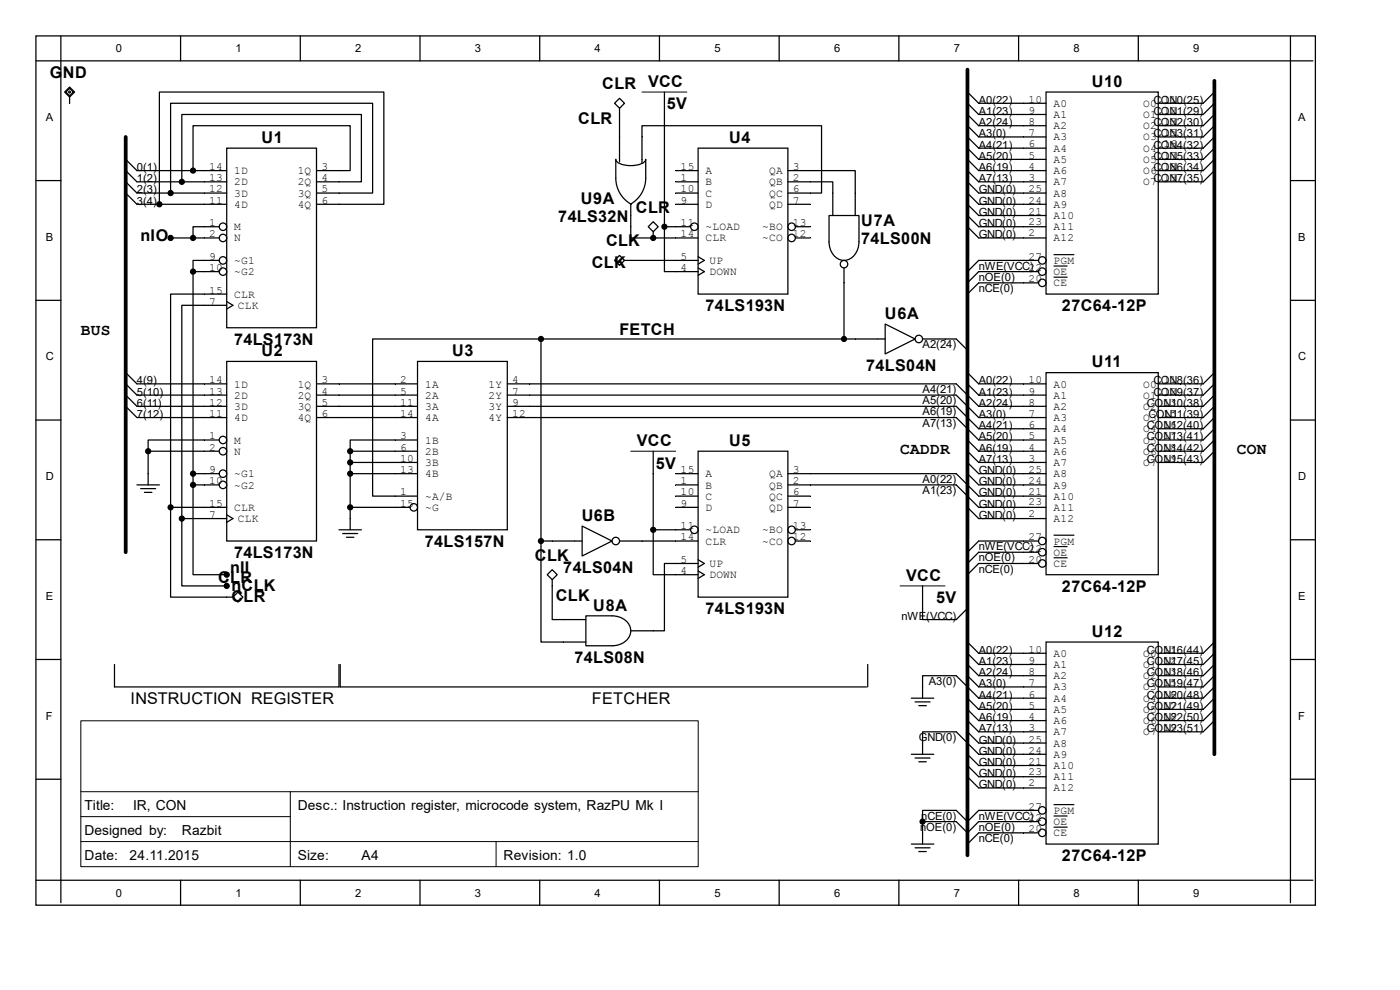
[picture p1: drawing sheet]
<svg xmlns="http://www.w3.org/2000/svg" width="297mm" height="210mm" viewBox="0 0 297 210" stroke-linecap="round" stroke-linejoin="round" font-family="sans-serif">
<g fill="none" stroke="#000" stroke-width=".26">
<path d="M7.6 7.6h271.5v184.4h-271.5zM7.6 12.9h270.9M12.9 7.6v183.9M38.3 7.6v5.3M63.7 7.6v5.3M89.1 7.6v5.3M114.5 7.6v5.3M139.9 7.6v5.3M141 19.5v28.6M165.3 7.6v5.3M190.7 7.6v5.3M205.2 19.5l2.4 2.4h14.3"/>
<path d="M216.1 7.6v5.3M221.9 19.5h23.8v42.9h-23.8zM241.5 7.6v5.3M257.6 19.5l-2.3 2.4h-9.6M273.8 7.6v183.9M7.6 38.3h5.3M26.7 33.8l2.3 2.4h19.1M26.7 36.2l2.3 2.4h19.1M26.7 38.6l2.3 2.4h19.1M38.6 38.6v-14.3h38.1v14.3h-9.6M41 36.2v-9.5h33.3v9.5h-7.2M48.1 31.4h19v38.1h-19z"/>
<path d="M130.4 21.9l1-1.1 1.1 1.1-1.1 1.1zM131.4 23v11.3M136.2 34.6v-7.9h38.1v14.3h-7.1M143.3 36.2h4.8M143.3 38.6h4.8M148.1 31.4h19.1v31h-19.1zM167.2 38.6h9.5v7.1M167.2 36.2h14.2v9.5M205.2 33.8l2.4 2.4h14.3M205.2 36.2l2.4 2.4h14.3M205.2 38.6l2.4 2.4h14.3M205.2 29.1l2.4 2.3h14.3"/>
<path d="M205.2 31.4l2.4 2.4h14.3M205.2 26.7l2.4 2.4h14.3M205.2 21.9l2.4 2.4h14.3M205.2 24.3l2.4 2.4h14.3M257.6 33.8l-2.3 2.4h-9.6M257.6 36.2l-2.3 2.4h-9.6M257.6 29.1l-2.3 2.3h-9.6M257.6 31.4l-2.3 2.4h-9.6M257.6 26.7l-2.3 2.4h-9.6M257.6 21.9l-2.3 2.4h-9.6M257.6 24.3l-2.3 2.4h-9.6M273.8 38.3h5.3"/>
<path d="M26.7 41l2.3 2.3h19.1M33.8 43.3v-23.8h47.6v23.8h-14.3M36.2 41v-19.1h42.9v19.1h-12M36.2 50.5h10.3M41 57.6h5.5M41 57.6v45.3M46.5 55.2h-5.5v2.4M46.5 48.1h-5.5v2.4M131.4 54.2l1.1 1-1.1 1.1-1-1.1zM132.5 55.2h15.6M133.8 43.3a6.3 6.3 0 0 0 3.2-5.5v-4a2.4 2.4 0 0 1-2.5 1.3l-2.1-.1a2.05 2.05 0 0 1-1.8-1.2 12.7 12.7 0 0 0 .5 6.5 6.4 6.4 0 0 0 2.8 3M133.8 43.3v7.2h4.8"/>
<path d="M137.5 48.1l1.1-1.1 1 1.1-1 1.1zM138.6 50.5h.1M138.6 50.5h9.5M138.6 49.2v1.3M141 48.1v9.5h7.1M141 48.1h5.5M143.3 41h4.8M143.3 43.3h4.8M148.1 54.4l1.3 .8-1.3 .8M148.1 56.8l1.3 .8-1.3 .8M167.2 43.3h4.7M168.7 48.1h3.2"/>
<path d="M168.7 50.5h3.2M175.9 45.7h6.3v5.6a3.6 3.6 0 0 1-3.1 3.9 3.6 3.6 0 0 1-3.2-3.9zM179.1 56.8v15.1M205.2 41l2.4 2.3h14.3M205.2 45.7l2.4 2.4h14.3M205.2 48.1l2.4 2.4h14.3M205.2 43.3l2.4 2.4h14.3M220.3 57.6h-12.7l-2.4 2.4M220.3 55.2h-12.7l-2.4 2.4M7.6 63.7h5.3M26.7 79.1l2.3 2.3h19.1M48.1 76.7h19v38.1h-19z"/>
<path d="M48.1 64.8h-9.5v45.2M48.1 62.4h-11.9v45.2M48.1 64l1.3 .8-1.3 .8M88.6 76.7h19v35.7h-19zM114.8 71.9h-35.7v33.3h9.5M114.8 71.9h73M114.8 71.9v42.9M187.8 68.7l6.3 3.2-6.3 3.2zM195.7 71.9h7.2l2.3 2.4M205.2 79.1l2.4 2.3h14.3M220.3 60h-12.7l-2.4 2.4M221.9 79.1h23.8v42.8h-23.8z"/>
<path d="M257.6 79.1l-2.3 2.3h-9.6M273.8 63.7h5.3M7.6 89.1h5.3M26.7 81.4l2.3 2.4h19.1M26.7 83.8l2.3 2.4h19.1M26.7 86.2l2.3 2.4h19.1M31.4 95.7h15.1M31.4 95.7v7.2M46.5 93.3h-15.1v2.4M67.1 81.4h21.5M67.1 83.8h21.5M67.1 86.2h21.5"/>
<path d="M67.1 88.6h21.5M74.3 95.7h14.3M74.3 95.7v16.7M74.3 98.1h14.3M88.6 93.3h-14.3v2.4M107.6 81.4h95.3l4.7 4.8h14.3M107.6 83.8h95.3l4.7 4.8h14.3M107.6 86.2h95.3l4.7 4.8h14.3M107.6 88.6h95.3l4.7 4.7h14.3M138.6 95.7v16.7M148.1 95.7h19.1v31h-19.1zM205.2 81.4l2.4 2.4h14.3"/>
<path d="M205.2 98.1l2.4 2.4h14.3M205.2 93.3l2.4 2.4h14.3M205.2 95.7l2.4 2.4h14.3M257.6 81.4l-2.3 2.4h-9.6M257.6 83.8l-2.3 2.4h-9.6M257.6 86.2l-2.3 2.4h-9.6M257.6 91l-2.3 2.3h-9.6M257.6 93.3l-2.3 2.4h-9.6M257.6 95.7l-2.3 2.4h-9.6M257.6 88.6l-2.3 2.4h-9.6M273.8 89.1h5.3M7.6 114.5h5.3"/>
<path d="M29 102.9h4.8M29.8 103.7h3.2M30.6 104.5h1.6M36.2 107.6v19.1h13.2M36.2 107.6h11.9M38.6 110v14.3h9.5M38.6 110h9.5M41 102.9v19h7.1M41 102.9h5.5M41 100.5h5.5M48.1 109.2l1.3 .8-1.3 .8M71.9 112.4h4.8"/>
<path d="M72.7 113.2h3.2M73.5 114h1.6M74.3 100.5h14.3M74.3 107.6h12.7M114.8 114.8v21.4h9.5M114.8 114.8h8.7M123.5 111.6l6.3 3.2-6.3 3.1zM131.4 114.8h16.7M138.6 112.4v9.5h9.5M138.6 112.4h7.9M143.3 102.9h4.8M143.3 100.5h4.8"/>
<path d="M143.3 107.6h4.8M143.3 105.2h4.8M148.1 119.5h-7.1v14.3h-7.2M148.1 118.7l1.3 .8-1.3 .8M167.2 102.9h35.7l4.7 4.7h14.3M167.2 100.5h35.7l4.7 4.7h14.3M167.2 107.6h4.7M167.2 105.2h4.7M168.7 112.4h3.2M168.7 114.8h3.2M205.2 100.5l2.4 2.4h14.3M205.2 107.6l2.4 2.4h14.3"/>
<path d="M220.3 119.5h-12.7l-2.4 2.4M220.3 114.8h-12.7l-2.4 2.4M220.3 117.2h-12.7l-2.4 2.3M273.8 114.5h5.3M7.6 139.9h5.3M49.4 126.7l1.1-1.1 1 1.1-1 1zM116.1 121.9l1-1 1.1 1-1.1 1.1zM117.1 123v8.4h7.2M124.3 130.6h5.5a3.6 3.6 0 0 1 4 3.2 3.6 3.6 0 0 1-4 3.2h-5.5zM148.1 121.1l1.3 .8-1.3 .8M195.7 124.3v7.1h7.2l2.3-2.3M205.2 138.6l2.4 2.4h14.3"/>
<path d="M205.2 136.2l2.4 2.4h14.3M221.9 136.2h23.8v42.9h-23.8zM257.6 138.6l-2.3 2.4h-9.6M257.6 136.2l-2.3 2.4h-9.6M273.8 139.9h5.3M24.3 141v4.7h47.6v-4.7M72.2 141v4.7h111.6M184.1 141v4.7M193.3 148.1h4.8M194.1 148.9h3.2M194.9 149.7h1.6M195.7 148.1v-4.8h7.2l4.7 4.8h14.3"/>
<path d="M205.2 155.2l2.4 2.4h14.3M205.2 152.9l2.4 2.3h14.3M205.2 148.1l2.4 2.4h14.3M205.2 150.5l2.4 2.4h14.3M205.2 143.3l2.4 2.4h14.3M205.2 141l2.4 2.3h14.3M257.6 152.9l-2.3 2.3h-9.6M257.6 145.7l-2.3 2.4h-9.6M257.6 148.1l-2.3 2.4h-9.6M257.6 150.5l-2.3 2.4h-9.6M257.6 143.3l-2.3 2.4h-9.6M257.6 141l-2.3 2.3h-9.6"/>
<path d="M7.6 165.3h5.3M193.3 160h4.8M193.3 179.1h4.8M194.1 160.8h3.2M194.1 179.9h3.2M194.9 161.6h1.6M195.7 160v-4.8h7.2l4.7 4.8h14.3M195.7 174.3h7.2l2.3 2.4 2.4-2.4h12.7M195.7 174.3v4.8M205.2 160l2.4 2.4h14.3M205.2 162.4l2.4 2.4h14.3M205.2 164.8l2.4 2.4h14.3"/>
<path d="M220.3 171.9h-12.7l-2.4 2.4-2.3-2.4h-7.2v2.4M220.3 176.7h-12.7l-2.4 2.4M273.8 165.3h5.3M7.6 186.7h270.9M38.3 186.7v5.3M63.7 186.7v5.3M89.1 186.7v5.3M114.5 186.7v5.3M139.9 186.7v5.3M165.3 186.7v5.3M190.7 186.7v5.3M194.9 180.6h1.6"/>
<path d="M216.1 186.7v5.3M241.5 186.7v5.3"/>
<circle cx="47.3" cy="57.6" r=".79"/>
<circle cx="47.3" cy="50.5" r=".79"/>
<circle cx="47.3" cy="48.1" r=".79"/>
<circle cx="47.3" cy="55.2" r=".79"/>
<circle cx="147.3" cy="48.1" r=".79"/>
<circle cx="167.9" cy="48.1" r=".79"/>
<circle cx="167.9" cy="50.5" r=".79"/>
<circle cx="179.1" cy="56" r=".79"/>
<circle cx="221.1" cy="57.6" r=".79"/>
<circle cx="221.1" cy="55.2" r=".79"/>
<circle cx="194.9" cy="71.9" r=".79"/>
<circle cx="221.1" cy="60" r=".79"/>
<circle cx="47.3" cy="95.7" r=".79"/>
<circle cx="47.3" cy="93.3" r=".79"/>
<circle cx="47.3" cy="102.9" r=".79"/>
<circle cx="47.3" cy="100.5" r=".79"/>
<circle cx="87.8" cy="107.6" r=".79"/>
<circle cx="130.6" cy="114.8" r=".79"/>
<circle cx="147.3" cy="112.4" r=".79"/>
<circle cx="167.9" cy="114.8" r=".79"/>
<circle cx="167.9" cy="112.4" r=".79"/>
<circle cx="221.1" cy="117.2" r=".79"/>
<circle cx="221.1" cy="119.5" r=".79"/>
<circle cx="221.1" cy="114.8" r=".79"/>
<circle cx="221.1" cy="176.7" r=".79"/>
<circle cx="221.1" cy="174.3" r=".79"/>
<circle cx="221.1" cy="171.9" r=".79"/>
</g>
<path d="M205.2 14.8v166.6M257.6 17.1v142.9M26.7 29.1v88.1" fill="none" stroke="#000" stroke-width=".79"/>
<g fill="#000" stroke="#000" stroke-width=".26">
<circle cx="38.6" cy="38.6" r=".53"/>
<circle cx="41" cy="36.2" r=".53"/>
<circle cx="33.8" cy="43.3" r=".53"/>
<circle cx="36.2" cy="41" r=".53"/>
<circle cx="36.2" cy="50.5" r=".53"/>
<circle cx="41" cy="50.5" r=".53"/>
<circle cx="41" cy="57.6" r=".53"/>
<circle cx="138.6" cy="50.5" r=".53"/>
<circle cx="141" cy="48.1" r=".53"/>
<circle cx="114.8" cy="71.9" r=".53"/>
<circle cx="179.1" cy="71.9" r=".53"/>
<circle cx="31.4" cy="95.7" r=".53"/>
<circle cx="74.3" cy="95.7" r=".53"/>
<circle cx="74.3" cy="98.1" r=".53"/>
<circle cx="36.2" cy="107.6" r=".53"/>
<circle cx="38.6" cy="110" r=".53"/>
<circle cx="41" cy="102.9" r=".53"/>
<circle cx="41" cy="100.5" r=".53"/>
<circle cx="74.3" cy="100.5" r=".53"/>
<circle cx="74.3" cy="107.6" r=".53"/>
<circle cx="114.8" cy="114.8" r=".53"/>
<circle cx="138.6" cy="112.4" r=".53"/>
<circle cx="48.1" cy="124.3" r=".53"/>
<circle cx="48.1" cy="121.9" r=".53"/>
<circle cx="195.7" cy="174.3" r=".53"/>
</g>
<path d="M136.2 19.5h9.5M133.8 95.7h9.5M191 124.3h9.5M17.1 152.9h131v31h-131zM17.1 167.9h131M17.1 173.2h44.5M17.1 178.5h131M61.6 167.9v15.9M105.2 178.5v5.3" fill="none" stroke="#000" stroke-width=".21"/>
<path d="M223.5 56.4h3M223.5 58.8h3M223.5 54h4.4M223.5 116h3M223.5 118.3h3M223.5 113.5h4.4M223.5 173.1h3M223.5 175.5h3M223.5 170.7h4.4" fill="none" stroke="#000" stroke-width=".25"/>
<path d="M13.7 19.5l1.1-1 1 1-1 1.1z" fill-rule="evenodd" fill="#fff" stroke="#000" stroke-width=".26"/>
<path d="M14 19.5l.8-.8 .8 .8-.8 .8zM14.8 20.6v1.3" fill="none" stroke="#000" stroke-width=".26"/>
<path d="M14.5 19.5l.3-.2 .2 .2-.2 .3z" fill="none" stroke="#000" stroke-width=".21"/>
<g font-size="3.4">
<text x="10.6" y="16.6">GND</text>
<text x="127.8" y="19">CLR</text>
<text x="137.5" y="18.4">VCC</text>
<text x="141.4" y="23.2">5V</text>
<text x="231.6" y="18.4">U10</text>
<text x="122.7" y="26.4">CLR</text>
<text x="55.5" y="30.3">U1</text>
<text x="154.7" y="30.3">U4</text>
<text x="118.4" y="47">74LS32N</text>
<text x="123.2" y="43.3">U9A</text>
<text x="134.9" y="45.1">CLR</text>
<text x="29.8" y="51.2">nIO</text>
<text x="128.6" y="52.3">CLK</text>
<text x="182.7" y="48">U7A</text>
<text x="182.7" y="51.8">74LS00N</text>
<text x="125.6" y="56.8">CLK</text>
<text x="17.1" y="71.1">BUS</text>
<text x="131.4" y="71.1">FETCH</text>
<text x="149.7" y="66">74LS193N</text>
<text x="187.7" y="67.6">U6A</text>
<text x="225.3" y="66">27C64-12P</text>
<text x="49.7" y="73.2">74LS173N</text>
<text x="55.5" y="75.6">U2</text>
<text x="95.9" y="75.6">U3</text>
<text x="231.6" y="77.9">U11</text>
<text x="183.8" y="78.7">74LS04N</text>
<text x="135.1" y="94.6">VCC</text>
<text x="154.7" y="94.6">U5</text>
<text x="139.1" y="99.4">5V</text>
<text x="191" y="96.2">CADDR</text>
<text x="262.4" y="96.2">CON</text>
<text x="123.4" y="110.5">U6B</text>
<text x="49.7" y="118.4">74LS173N</text>
<text x="90.1" y="116">74LS157N</text>
<text x="113.5" y="119">CLK</text>
<text x="46.3" y="123.7">CLR</text>
<text x="48.9" y="121.6">nII</text>
<text x="49.1" y="125.3">nCLK</text>
<text x="119.5" y="121.6">74LS04N</text>
<text x="192.2" y="123.2">VCC</text>
<text x="225.3" y="125.6">27C64-12P</text>
<text x="49.1" y="127.7">CLR</text>
<text x="117.9" y="127.4">CLK</text>
<text x="125.9" y="129.5">U8A</text>
<text x="149.7" y="130.3">74LS193N</text>
<text x="198.6" y="128">5V</text>
<text x="231.6" y="135.1">U12</text>
<text x="121.9" y="140.7">74LS08N</text>
<text x="27.7" y="149.4">INSTRUCTION REGISTER</text>
<text x="125.6" y="149.4">FETCHER</text>
<text x="225.3" y="182.7">27C64-12P</text>
</g>
<g font-size="2.9">
<text x="17.9" y="171.9">Title:</text>
<text x="28.2" y="171.9">IR, CON</text>
<text x="63.2" y="171.9">Desc.: Instruction register, microcode system, RazPU Mk I</text>
<text x="17.9" y="177.2">Designed by:</text>
<text x="38.6" y="177.2">Razbit</text>
<text x="17.9" y="182.5">Date:</text>
<text x="27.5" y="182.5">24.11.2015</text>
<text x="63.2" y="182.5">Size:</text>
<text x="76.7" y="182.5">A4</text>
<text x="106.8" y="182.5">Revision: 1.0</text>
</g>
<g font-size="2.4">
<text x="24.6" y="11.1">0</text>
<text x="50" y="11.1">1</text>
<text x="75.4" y="11.1">2</text>
<text x="100.8" y="11.1">3</text>
<text x="126.2" y="11.1">4</text>
<text x="151.6" y="11.1">5</text>
<text x="177" y="11.1">6</text>
<text x="202.4" y="11.1">7</text>
<text x="227.8" y="11.1">8</text>
<text x="253.2" y="11.1">9</text>
<text x="207.6" y="22">A0( 22)</text>
<text x="218.2" y="21.8">10</text>
<text x="223.5" y="22.6">A0</text>
<text x="242.5" y="22.6">O0</text>
<text x="244.7" y="22">CON0( 25)</text>
<text x="246.8" y="21.8">11</text>
<text x="9.7" y="25.7">A</text>
<text x="207.6" y="24.4">A1( 23)</text>
<text x="207.6" y="26.8">A2( 24)</text>
<text x="207.6" y="29.1">A3( 0)</text>
<text x="218.2" y="28.9">7</text>
<text x="218.2" y="24.2">9</text>
<text x="218.2" y="26.5">8</text>
<text x="223.5" y="29.8">A3</text>
<text x="223.5" y="25.1">A1</text>
<text x="223.5" y="27.4">A2</text>
<text x="242.5" y="25.1">O1</text>
<text x="242.5" y="27.4">O2</text>
<text x="242.5" y="29.8">O3</text>
<text x="244.7" y="24.4">CON1( 29)</text>
<text x="244.7" y="26.8">CON2( 30)</text>
<text x="244.7" y="29.1">CON3( 31)</text>
<text x="246.8" y="24.2">12</text>
<text x="246.8" y="26.5">13</text>
<text x="246.8" y="28.9">15</text>
<text x="275.4" y="25.7">A</text>
<text x="207.6" y="31.5">A4( 21)</text>
<text x="207.6" y="33.9">A5( 20)</text>
<text x="218.2" y="31.3">6</text>
<text x="218.2" y="33.7">5</text>
<text x="223.5" y="32.2">A4</text>
<text x="223.5" y="34.6">A5</text>
<text x="242.5" y="32.2">O4</text>
<text x="242.5" y="34.6">O5</text>
<text x="244.7" y="31.5">CON4( 32)</text>
<text x="244.7" y="33.9">CON5( 33)</text>
<text x="246.8" y="31.3">16</text>
<text x="246.8" y="33.7">17</text>
<text x="29" y="36.3">0( 1)</text>
<text x="29" y="38.7">1( 2)</text>
<text x="29" y="41">2( 3)</text>
<text x="44.4" y="36.1">14</text>
<text x="44.4" y="38.4">13</text>
<text x="44.4" y="40.8">12</text>
<text x="49.7" y="37">1D</text>
<text x="49.7" y="39.3">2D</text>
<text x="49.7" y="41.7">3D</text>
<text x="63.2" y="37">1Q</text>
<text x="63.2" y="39.3">2Q</text>
<text x="63.2" y="41.7">3Q</text>
<text x="68.2" y="36.1">3</text>
<text x="68.2" y="38.4">4</text>
<text x="68.2" y="40.8">5</text>
<text x="144.4" y="36.1">15</text>
<text x="144.4" y="38.4">1</text>
<text x="144.4" y="40.8">10</text>
<text x="149.7" y="37">A</text>
<text x="149.7" y="39.3">B</text>
<text x="149.7" y="41.7">C</text>
<text x="163.2" y="37">QA</text>
<text x="163.2" y="39.3">QB</text>
<text x="163.2" y="41.7">QC</text>
<text x="168.2" y="36.1">3</text>
<text x="168.2" y="38.4">2</text>
<text x="168.2" y="40.8">6</text>
<text x="207.6" y="36.3">A6( 19)</text>
<text x="207.6" y="38.7">A7( 13)</text>
<text x="207.6" y="41">GND( 0)</text>
<text x="218.2" y="40.8">25</text>
<text x="218.2" y="38.4">3</text>
<text x="218.2" y="36.1">4</text>
<text x="223.5" y="41.7">A8</text>
<text x="223.5" y="39.3">A7</text>
<text x="223.5" y="37">A6</text>
<text x="242.5" y="37">O6</text>
<text x="242.5" y="39.3">O7</text>
<text x="244.7" y="36.3">CON6( 34)</text>
<text x="244.7" y="38.7">CON7( 35)</text>
<text x="246.8" y="36.1">18</text>
<text x="246.8" y="38.4">19</text>
<text x="29" y="43.4">3( 4)</text>
<text x="44.4" y="43.2">11</text>
<text x="44.4" y="48">1</text>
<text x="49.7" y="44.1">4D</text>
<text x="63.2" y="44.1">4Q</text>
<text x="68.2" y="43.2">6</text>
<text x="144.4" y="43.2">9</text>
<text x="144.4" y="48">11</text>
<text x="149.7" y="44.1">D</text>
<text x="163.2" y="44.1">QD</text>
<text x="168.2" y="43.2">7</text>
<text x="168.2" y="48">13</text>
<text x="207.6" y="43.4">GND( 0)</text>
<text x="207.6" y="45.8">GND( 0)</text>
<text x="218.2" y="43.2">24</text>
<text x="218.2" y="45.6">21</text>
<text x="218.2" y="47.7">23</text>
<text x="223.5" y="44.1">A9</text>
<text x="223.5" y="46.5">A10</text>
<text x="9.7" y="51.1">B</text>
<text x="44.4" y="50.3">2</text>
<text x="49.7" y="48.9">M</text>
<text x="49.7" y="51.2">N</text>
<text x="144.4" y="50.3">14</text>
<text x="149.7" y="48.9">~LOAD</text>
<text x="149.7" y="51.2">CLR</text>
<text x="161.7" y="48.9">~BO</text>
<text x="161.7" y="51.2">~CO</text>
<text x="168.2" y="50.3">12</text>
<text x="207.6" y="48.2">GND( 0)</text>
<text x="207.6" y="50.5">GND( 0)</text>
<text x="218.2" y="50.1">2</text>
<text x="223.5" y="48.9">A11</text>
<text x="223.5" y="51.2">A12</text>
<text x="275.4" y="51.1">B</text>
<text x="44.4" y="57.5">10</text>
<text x="44.4" y="55.1">9</text>
<text x="49.7" y="58.4">~G2</text>
<text x="49.7" y="56">~G1</text>
<text x="144.4" y="55.1">5</text>
<text x="144.4" y="57.5">4</text>
<text x="150.5" y="56">UP</text>
<text x="150.5" y="58.4">DOWN</text>
<text x="207.6" y="57.2">nWE(VCC22</text>
<text x="207.6" y="59.6">nOE( 0)</text>
<text x="218.2" y="59.9">20</text>
<text x="218.2" y="55.1">27</text>
<text x="218.5" y="57.2">)</text>
<text x="223.5" y="58.4">OE</text>
<text x="223.5" y="56">PGM</text>
<text x="44.4" y="62.3">15</text>
<text x="44.4" y="64.6">7</text>
<text x="49.7" y="63.2">CLR</text>
<text x="50.5" y="65.5">CLK</text>
<text x="207.6" y="61.9">nCE( 0)</text>
<text x="223.5" y="60.7">CE</text>
<text x="9.7" y="76.5">C</text>
<text x="195.7" y="73.8">A2( 24)</text>
<text x="275.4" y="76.5">C</text>
<text x="29" y="81.5">4( 9)</text>
<text x="29" y="83.9">5( 10)</text>
<text x="44.4" y="81.3">14</text>
<text x="44.4" y="83.7">13</text>
<text x="49.7" y="82.2">1D</text>
<text x="63.2" y="82.2">1Q</text>
<text x="68.2" y="81.3">3</text>
<text x="68.2" y="83.7">4</text>
<text x="84.9" y="81.3">2</text>
<text x="84.9" y="83.7">5</text>
<text x="90.2" y="82.2">1A</text>
<text x="103.6" y="82.2">1Y</text>
<text x="108.7" y="81.3">4</text>
<text x="108.7" y="83.7">7</text>
<text x="195.7" y="83.4">A4( 21)</text>
<text x="207.6" y="81.5">A0( 22)</text>
<text x="207.6" y="83.9">A1( 23)</text>
<text x="218.2" y="83.7">9</text>
<text x="218.2" y="81.3">10</text>
<text x="223.5" y="82.2">A0</text>
<text x="242.5" y="82.2">O0</text>
<text x="244.7" y="81.5">CON8( 36)</text>
<text x="244.7" y="83.9">CON9( 37)</text>
<text x="246.8" y="81.3">11</text>
<text x="246.8" y="83.7">12</text>
<text x="29" y="86.3">6( 11)</text>
<text x="29" y="88.6">7( 12)</text>
<text x="44.4" y="86.1">12</text>
<text x="44.4" y="88.4">11</text>
<text x="49.7" y="84.6">2D</text>
<text x="49.7" y="87">3D</text>
<text x="49.7" y="89.3">4D</text>
<text x="63.2" y="84.6">2Q</text>
<text x="63.2" y="87">3Q</text>
<text x="63.2" y="89.3">4Q</text>
<text x="68.2" y="86.1">5</text>
<text x="68.2" y="88.4">6</text>
<text x="84.9" y="86.1">11</text>
<text x="84.9" y="88.4">14</text>
<text x="90.2" y="84.6">2A</text>
<text x="90.2" y="87">3A</text>
<text x="90.2" y="89.3">4A</text>
<text x="103.6" y="84.6">2Y</text>
<text x="103.6" y="87">3Y</text>
<text x="103.6" y="89.3">4Y</text>
<text x="108.7" y="86.1">9</text>
<text x="108.7" y="88.4">12</text>
<text x="195.7" y="85.8">A5( 20)</text>
<text x="195.7" y="88.1">A6( 19)</text>
<text x="207.6" y="86.3">A2( 24)</text>
<text x="207.6" y="88.6">A3( 0)</text>
<text x="218.2" y="88.4">7</text>
<text x="218.2" y="86.1">8</text>
<text x="223.5" y="89.3">A3</text>
<text x="223.5" y="84.6">A1</text>
<text x="223.5" y="87">A2</text>
<text x="242.5" y="84.6">O1</text>
<text x="242.5" y="87">O2</text>
<text x="242.5" y="89.3">O3</text>
<text x="243.3" y="86.3">CON10( 38)</text>
<text x="243.6" y="88.6">CON11( 39)</text>
<text x="246.8" y="86.1">13</text>
<text x="246.8" y="88.4">15</text>
<text x="44.4" y="93.2">1</text>
<text x="44.4" y="95.6">2</text>
<text x="49.7" y="94.1">M</text>
<text x="84.9" y="93.2">3</text>
<text x="84.9" y="95.6">6</text>
<text x="90.2" y="94.1">1B</text>
<text x="195.7" y="90.5">A7( 13)</text>
<text x="207.6" y="91.1">A4( 21)</text>
<text x="207.6" y="93.4">A5( 20)</text>
<text x="207.6" y="95.8">A6( 19)</text>
<text x="218.2" y="90.8">6</text>
<text x="218.2" y="93.2">5</text>
<text x="218.2" y="95.6">4</text>
<text x="223.5" y="91.7">A4</text>
<text x="223.5" y="94.1">A5</text>
<text x="242.5" y="91.7">O4</text>
<text x="242.5" y="94.1">O5</text>
<text x="243.3" y="91.1">CON12( 40)</text>
<text x="243.3" y="93.4">CON13( 41)</text>
<text x="243.3" y="95.8">CON14( 42)</text>
<text x="246.8" y="90.8">16</text>
<text x="246.8" y="93.2">17</text>
<text x="246.8" y="95.6">18</text>
<text x="9.7" y="101.9">D</text>
<text x="44.4" y="100.4">9</text>
<text x="49.7" y="101.2">~G1</text>
<text x="49.7" y="96.5">N</text>
<text x="84.9" y="98">10</text>
<text x="84.9" y="100.4">13</text>
<text x="90.2" y="96.5">2B</text>
<text x="90.2" y="98.8">3B</text>
<text x="90.2" y="101.2">4B</text>
<text x="144.4" y="100.4">15</text>
<text x="149.7" y="101.2">A</text>
<text x="163.2" y="101.2">QA</text>
<text x="168.2" y="100.4">3</text>
<text x="207.6" y="98.2">A7( 13)</text>
<text x="207.6" y="100.6">GND( 0)</text>
<text x="218.2" y="100.4">25</text>
<text x="218.2" y="98">3</text>
<text x="223.5" y="101.2">A8</text>
<text x="223.5" y="98.8">A7</text>
<text x="223.5" y="96.5">A6</text>
<text x="242.5" y="96.5">O6</text>
<text x="242.5" y="98.8">O7</text>
<text x="243.3" y="98.2">CON15( 43)</text>
<text x="246.8" y="98">19</text>
<text x="275.4" y="101.9">D</text>
<text x="44.4" y="102.7">10</text>
<text x="44.4" y="107.5">15</text>
<text x="49.7" y="103.6">~G2</text>
<text x="84.9" y="105.1">1</text>
<text x="84.9" y="107.5">15</text>
<text x="90.2" y="106">~A/B</text>
<text x="144.4" y="102.7">1</text>
<text x="144.4" y="105.1">10</text>
<text x="144.4" y="107.5">9</text>
<text x="149.7" y="103.6">B</text>
<text x="149.7" y="106">C</text>
<text x="163.2" y="103.6">QB</text>
<text x="163.2" y="106">QC</text>
<text x="168.2" y="102.7">2</text>
<text x="168.2" y="105.1">6</text>
<text x="168.2" y="107.5">7</text>
<text x="195.7" y="102.4">A0( 22)</text>
<text x="195.7" y="104.8">A1( 23)</text>
<text x="207.6" y="103">GND( 0)</text>
<text x="207.6" y="105.3">GND( 0)</text>
<text x="207.6" y="107.7">GND( 0)</text>
<text x="218.2" y="102.7">24</text>
<text x="218.2" y="105.1">21</text>
<text x="218.2" y="107.2">23</text>
<text x="223.5" y="103.6">A9</text>
<text x="223.5" y="106">A10</text>
<text x="44.4" y="109.9">7</text>
<text x="49.7" y="108.4">CLR</text>
<text x="50.5" y="110.7">CLK</text>
<text x="90.2" y="108.4">~G</text>
<text x="144.4" y="112.3">11</text>
<text x="149.7" y="108.4">D</text>
<text x="149.7" y="113.2">~LOAD</text>
<text x="161.7" y="113.2">~BO</text>
<text x="163.2" y="108.4">QD</text>
<text x="168.2" y="112.3">13</text>
<text x="207.6" y="110.1">GND( 0)</text>
<text x="218.2" y="109.6">2</text>
<text x="223.5" y="108.4">A11</text>
<text x="223.5" y="110.7">A12</text>
<text x="144.4" y="119.4">5</text>
<text x="144.4" y="114.6">14</text>
<text x="149.7" y="115.5">CLR</text>
<text x="161.7" y="115.5">~CO</text>
<text x="168.2" y="114.6">12</text>
<text x="207.6" y="116.7">nWE(VCC22</text>
<text x="207.6" y="119.1">nOE( 0)</text>
<text x="218.2" y="119.4">20</text>
<text x="218.2" y="114.6">27</text>
<text x="218.5" y="116.7">)</text>
<text x="223.5" y="117.9">OE</text>
<text x="223.5" y="115.5">PGM</text>
<text x="144.4" y="121.8">4</text>
<text x="150.5" y="120.3">UP</text>
<text x="150.5" y="122.7">DOWN</text>
<text x="207.6" y="121.5">nCE( 0)</text>
<text x="223.5" y="120.3">CE</text>
<text x="9.7" y="127.3">E</text>
<text x="191.2" y="131.5">nWE( VCC)</text>
<text x="275.4" y="127.3">E</text>
<text x="207.6" y="138.7">A0( 22)</text>
<text x="207.6" y="141.1">A1( 23)</text>
<text x="207.6" y="143.4">A2( 24)</text>
<text x="218.2" y="140.8">9</text>
<text x="218.2" y="143.2">8</text>
<text x="218.2" y="138.5">10</text>
<text x="223.5" y="141.7">A1</text>
<text x="223.5" y="139.3">A0</text>
<text x="242.5" y="139.3">O0</text>
<text x="242.5" y="141.7">O1</text>
<text x="243.3" y="138.7">CON16( 44)</text>
<text x="243.3" y="141.1">CON17( 45)</text>
<text x="243.3" y="143.4">CON18( 46)</text>
<text x="246.8" y="138.5">11</text>
<text x="246.8" y="140.8">12</text>
<text x="246.8" y="143.2">13</text>
<text x="197.1" y="145.3">A3( 0)</text>
<text x="207.6" y="145.8">A3( 0)</text>
<text x="207.6" y="148.2">A4( 21)</text>
<text x="218.2" y="148">6</text>
<text x="218.2" y="145.6">7</text>
<text x="223.5" y="148.8">A4</text>
<text x="223.5" y="146.5">A3</text>
<text x="223.5" y="144.1">A2</text>
<text x="242.5" y="144.1">O2</text>
<text x="242.5" y="146.5">O3</text>
<text x="242.5" y="148.8">O4</text>
<text x="243.3" y="145.8">CON19( 47)</text>
<text x="243.3" y="148.2">CON20( 48)</text>
<text x="246.8" y="145.6">15</text>
<text x="246.8" y="148">16</text>
<text x="9.7" y="152.7">F</text>
<text x="207.6" y="150.6">A5( 20)</text>
<text x="207.6" y="153">A6( 19)</text>
<text x="207.6" y="155.3">A7( 13)</text>
<text x="218.2" y="155.1">3</text>
<text x="218.2" y="150.4">5</text>
<text x="218.2" y="152.7">4</text>
<text x="223.5" y="156">A7</text>
<text x="223.5" y="151.3">A5</text>
<text x="223.5" y="153.6">A6</text>
<text x="242.5" y="151.3">O5</text>
<text x="242.5" y="153.6">O6</text>
<text x="242.5" y="156">O7</text>
<text x="243.3" y="150.6">CON21( 49)</text>
<text x="243.3" y="153">CON22( 50)</text>
<text x="243.3" y="155.3">CON23( 51)</text>
<text x="246.8" y="150.4">17</text>
<text x="246.8" y="152.7">18</text>
<text x="246.8" y="155.1">19</text>
<text x="275.4" y="152.7">F</text>
<text x="194.9" y="157.2">GND( 0)</text>
<text x="207.6" y="157.7">GND( 0)</text>
<text x="207.6" y="160.1">GND( 0)</text>
<text x="218.2" y="159.9">24</text>
<text x="218.2" y="157.5">25</text>
<text x="223.5" y="160.8">A9</text>
<text x="223.5" y="158.4">A8</text>
<text x="207.6" y="162.5">GND( 0)</text>
<text x="207.6" y="164.8">GND( 0)</text>
<text x="207.6" y="167.3">GND( 0)</text>
<text x="218.2" y="162.3">21</text>
<text x="218.2" y="164.4">23</text>
<text x="218.2" y="166.8">2</text>
<text x="223.5" y="163.2">A10</text>
<text x="223.5" y="165.5">A11</text>
<text x="223.5" y="167.9">A12</text>
<text x="195.5" y="173.9">nCE( 0)</text>
<text x="207.6" y="173.9">nWE(VCC22</text>
<text x="218.2" y="171.8">27</text>
<text x="218.5" y="173.9">)</text>
<text x="223.5" y="172.7">PGM</text>
<text x="195.2" y="176.2">nOE( 0)</text>
<text x="207.6" y="176.2">nOE( 0)</text>
<text x="207.6" y="178.6">nCE( 0)</text>
<text x="218.2" y="176.6">20</text>
<text x="223.5" y="175">OE</text>
<text x="223.5" y="177.4">CE</text>
<text x="24.6" y="190.2">0</text>
<text x="50" y="190.2">1</text>
<text x="75.4" y="190.2">2</text>
<text x="100.8" y="190.2">3</text>
<text x="126.2" y="190.2">4</text>
<text x="151.6" y="190.2">5</text>
<text x="177" y="190.2">6</text>
<text x="202.4" y="190.2">7</text>
<text x="227.8" y="190.2">8</text>
<text x="253.2" y="190.2">9</text>
</g>
</svg>
